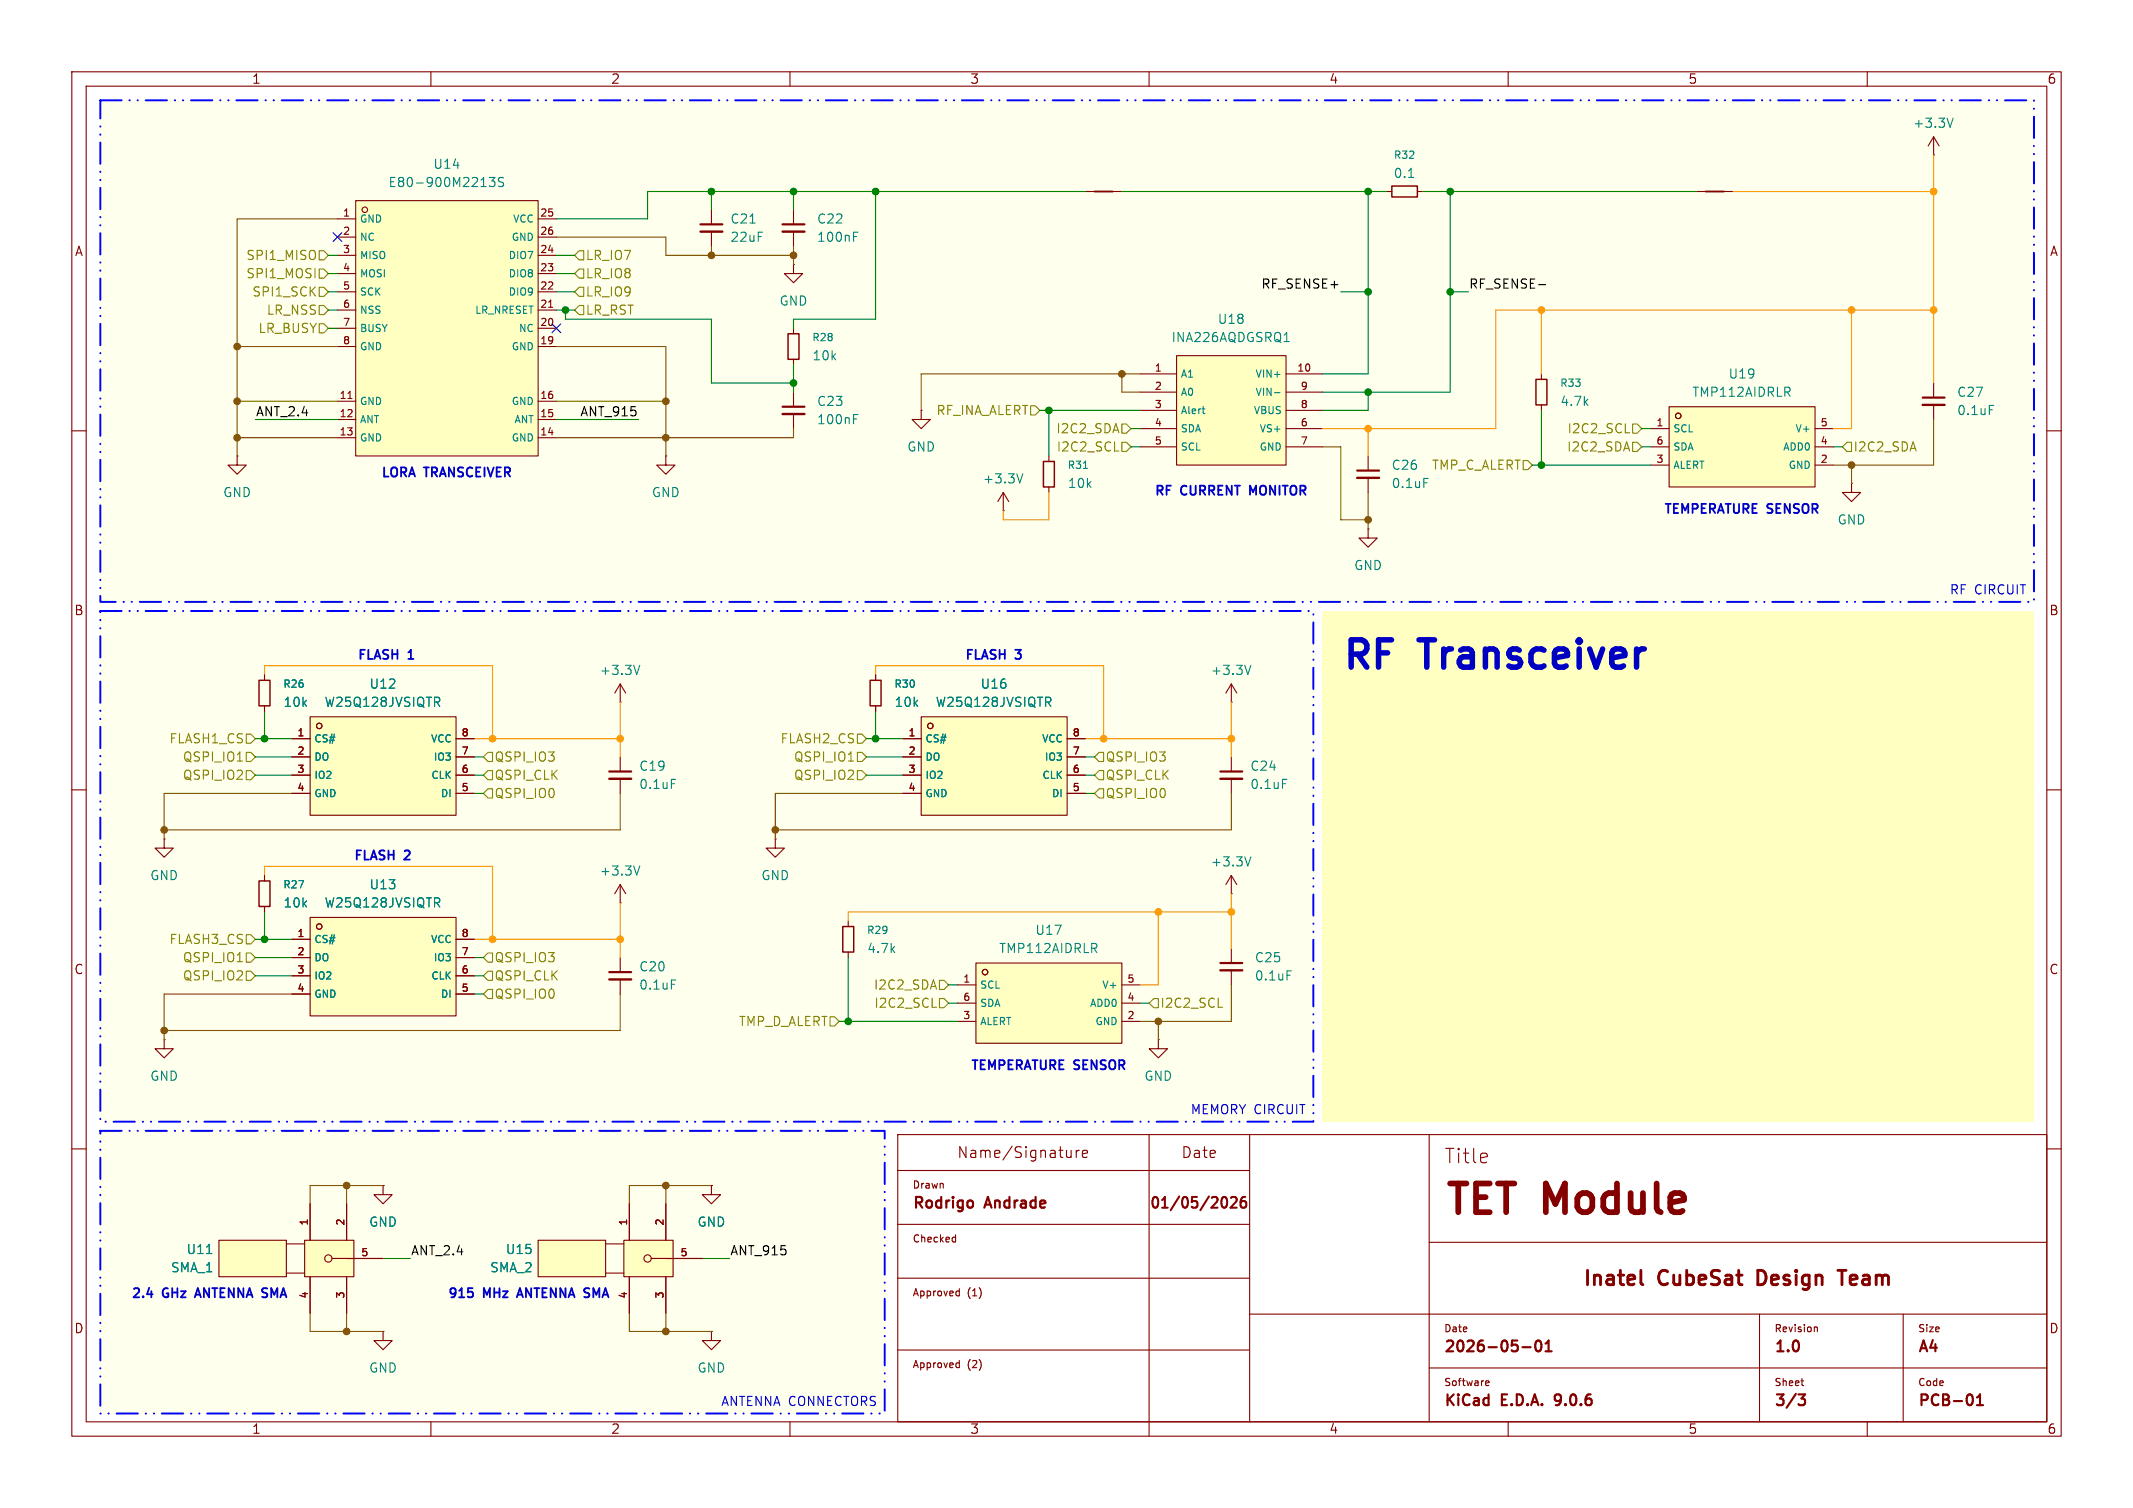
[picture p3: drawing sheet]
<svg xmlns="http://www.w3.org/2000/svg" width="297mm" height="210mm" viewBox="0 0 297 210" stroke-linecap="round" stroke-linejoin="round" font-family="sans-serif">
<g fill="none" stroke="#840000" stroke-width=".15">
<path d="M10 10h277v190h-277zM12 12h273v186h-273zM60 10v2M110 10v2M160 10v2M210 10v2M260 10v2M10 60h2M285 60h2M10 110h2M285 110h2M125 158h160v40h-160z"/>
<path d="M160 158v42M174 158v40M199 158v40M10 160h2M125 163h49M125 170.5h49M125 178h49M132.8 172.3h.3M133.1 172v1M133.1 172.9l-.3 .1M133.3 179.8h.3M133.6 179.5v1"/>
<path d="M149.1 160.2v1M149.1 161.1l-.2 .1M149.9 160.2v1M150.3 160.2l-.3 .1-.1 .2M150.7 160.7l.7-.1v-.3l-.5-.1-.2 .2 .1 .7 .1 .1 .5-.1M199 173h86M285 160h2M60 198v2M110 198v2M125 188h49M133.3 189.8h.3M133.6 189.5v1"/>
<path d="M133.6 180.4l-.3 .1M133.6 190.4l-.3 .1M174 183h111M199 190.5h86M206.9 192.3h.3l.1 .2-.4 .1M206.9 192.9h.4M210 198v2M245 183v15M250.8 192.3h.3M251.1 193h.1M252.7 184.8h.3l.1 .7M260 198v2"/>
<path d="M265 183v15"/>
</g>
<path d="M212 187.6h1.1M213.9 186.8a.36 .36 0 0 1 .4-.1 .36 .36 0 0 1 .3 .3 .77 .77 0 0 1-.5 1.2 .91 .91 0 0 1-.2-1.4zM215.2 188.2h.9M215.2 187.1l.4-.4v1.5M216.6 194.3l-.1 .2 .1 .5M250.4 194.2h.9l-.5 .6a.41 .41 0 0 1 .5 .2v.4l-.1 .2-.1 .1-.6-.1M275.3 195.7h.8M275.3 194.6l.4-.4v1.5" fill="none" stroke="#840000" stroke-width=".3"/>
<path d="M170.3 166.8a.33 .33 0 0 1 .5 .2 .79 .79 0 0 1-.4 1.2l-.1-.1M171.4 166.8l.2-.1 .5 .1a.43 .43 0 0 1 0 .5l-.8 .9h.9M173.4 166.7a.57 .57 0 0 0-.7 .6v.6l.2 .2 .4 .1 .2-.2v-.5l-.1-.2h-.4l-.3 .2" fill="none" stroke="#840000" stroke-width=".28"/>
<path d="M228.5 176.9v1.7l.3 .3M255.9 176.9h1.1M256.5 176.9v2" fill="none" stroke="#840000" stroke-width=".4"/>
<path d="M184.1 85.1h99.1v71.1h-99.1z" fill="#ffffc2"/>
<g fill="#ffffed">
<path d="M14 157.5h109.2v39.4h-109.2z"/>
<path d="M14 85.1h168.9v71.1h-168.9z"/>
<path d="M14 14h269.2v69.8h-269.2z"/>
</g>
<path d="M33 63.5v1.3h1.3l-1.3 1.2-1.3-1.2h1.3M33 63.5h.1" fill="none" stroke="#840000" stroke-width=".15"/>
<g fill="#ffffc2">
<path d="M30.5 172.7h9.4v5.1h-9.4z"/>
<path d="M42.4 172.7h6.9v5.1h-6.9z"/>
</g>
<circle cx="45.7" cy="175.3" r=".51" fill="#ffffc2" stroke="#ffffc2" stroke-width=".14"/>
<g fill="none" stroke="#840000" stroke-width=".15">
<path d="M128.3 57.2v1.2h1.2l-1.2 1.3-1.3-1.3h1.3M128.3 57.2h.1M92.7 63.5v1.3h1.3l-1.3 1.2-1.3-1.2h1.3M92.7 63.5h.1M171.4 97.8h.1M171.4 95.3l-.7 1.2M171.4 95.3l.8 1.2M171.4 95.3v2.5M86.4 105.4v2M86.4 108.5v2M30.5 172.7h9.4v5.1h-9.4zM39.9 173.2h2.5"/>
<path d="M39.9 177.3h2.5M42.4 172.7h6.9v5.1h-6.9zM43.2 167.6v5.1M43.2 177.8v5.1M46.2 175.3h7.1M48.3 167.6v5.1M48.3 177.8v5.1M99.1 185.4v1.3h1.2l-1.2 1.3-1.3-1.3h1.3M99.1 185.4h.1"/>
<circle cx="45.7" cy="175.3" r=".51"/>
</g>
<path d="M174.2 92.7l-.5 1.2M93.5 108.5h.6M28.8 174.6h.7" fill="none" stroke="#008484" stroke-width=".15"/>
<path d="M84.8 107.4h3.1" fill="none" stroke="#840000" stroke-width=".3"/>
<path d="M84.8 108.5h3.1" fill="none" stroke="#840000" stroke-width=".33"/>
<g fill="#ffffc2">
<path d="M74.9 172.7h9.4v5.1h-9.4z"/>
<path d="M86.9 172.7h6.8v5.1h-6.8z"/>
</g>
<circle cx="90.2" cy="175.3" r=".51" fill="#ffffc2" stroke="#ffffc2" stroke-width=".14"/>
<g fill="none" stroke="#840000" stroke-width=".15">
<path d="M139.7 71.1h.1M139.7 68.6l-.8 1.3M139.7 68.6l.8 1.3M139.7 68.6v2.5M146 63.5v.8M146 67.8v.8M74.9 172.7h9.4v5.1h-9.4zM84.3 173.2h2.6M84.3 177.3h2.6M86.9 172.7h6.8v5.1h-6.8zM87.6 167.6v5.1M87.6 177.8v5.1"/>
<path d="M90.7 175.3h7.1M92.7 167.6v5.1M92.7 177.8v5.1"/>
<circle cx="90.2" cy="175.3" r=".51"/>
</g>
<path d="M142.4 66l-.4 1.3M150.9 65.2h.5" fill="none" stroke="#008484" stroke-width=".15"/>
<path d="M145.3 64.3h1.5v3.5h-1.5z" fill="none" stroke="#840000" stroke-width=".2"/>
<path d="M128.3 99.8h20.3v13.7h-20.3z" fill="#ffffc2"/>
<circle cx="129.5" cy="101.1" r=".38" fill="#ffffc2" stroke="#ffffc2" stroke-width=".14"/>
<g fill="none" stroke="#840000" stroke-width=".15">
<path d="M99.1 29.2v2M99.1 32.3v2M36.8 94v.7M36.8 98.3v.8M128.3 99.8h20.3v13.7h-20.3zM125.7 102.9h2.6M125.7 105.4h2.6M125.7 108h2.6M125.7 110.5h2.6M148.6 102.9h2.5M148.6 105.4h2.5M148.6 108h2.5"/>
<path d="M148.6 110.5h2.5M53.3 165.1v1.3h1.3l-1.3 1.2-1.2-1.2h1.2M53.3 165.1h.1"/>
<circle cx="129.5" cy="101.1" r=".38"/>
</g>
<path d="M104.4 31.1h.8M145.9 97.8l.4 .6M146.1 97.1l.2 .2v.3l-.2 .2" fill="none" stroke="#008484" stroke-width=".15"/>
<path d="M97.5 31.2h3.1" fill="none" stroke="#840000" stroke-width=".3"/>
<path d="M97.5 32.3h3.1" fill="none" stroke="#840000" stroke-width=".33"/>
<path d="M36.1 94.7h1.5v3.6h-1.5z" fill="none" stroke="#840000" stroke-width=".2"/>
<path d="M43.2 99.8h20.3v13.7h-20.3z" fill="#ffffc2"/>
<circle cx="44.5" cy="101.1" r=".38" fill="#ffffc2" stroke="#ffffc2" stroke-width=".14"/>
<g fill="none" stroke="#840000" stroke-width=".15">
<path d="M110.5 36.8v1.3h1.3l-1.3 1.3-1.3-1.3h1.3M110.5 36.8h.1M110.5 45.7v.8M110.5 50v.8M110.5 54.6v2M110.5 57.7v2M43.2 99.8h20.3v13.7h-20.3zM121.9 94v.7M121.9 98.3v.8M40.6 102.9h2.6M40.6 105.4h2.6M40.6 108h2.6"/>
<path d="M40.6 110.5h2.6M63.5 102.9h2.5M63.5 105.4h2.5M63.5 108h2.5M63.5 110.5h2.5M107.9 116.8v1.3h1.3l-1.3 1.3-1.2-1.3h1.2M107.9 116.8h.1M36.8 121.9v.8M36.8 126.2v.8M86.4 133.4v2M86.4 136.4v2M171.4 124.5h.1"/>
<path d="M171.4 121.9l-.7 1.3M171.4 121.9l.8 1.3M171.4 121.9v2.6M22.9 144.8v1.3h1.2l-1.2 1.2-1.3-1.2h1.3M22.9 144.8h.1M99.1 165.1v1.3h1.2l-1.2 1.2-1.3-1.2h1.3M99.1 165.1h.1"/>
<circle cx="44.5" cy="101.1" r=".38"/>
</g>
<path d="M118.9 58.3h.4M118.9 57.7h.6M60.8 97.8l.4 .6M61 97.1l.2 .2v.3l-.2 .2M174.2 119.3l-.5 1.3M93.5 136.5h.6" fill="none" stroke="#008484" stroke-width=".15"/>
<path d="M109 56.6h3M84.8 135.4h3.1" fill="none" stroke="#840000" stroke-width=".3"/>
<path d="M109 57.7h3M84.8 136.4h3.1" fill="none" stroke="#840000" stroke-width=".33"/>
<path d="M109.7 46.5h1.6v3.5h-1.6zM121.2 94.7h1.5v3.6h-1.5zM36.1 122.7h1.5v3.5h-1.5z" fill="none" stroke="#840000" stroke-width=".2"/>
<path d="M43.2 127.8h20.3v13.7h-20.3z" fill="#ffffc2"/>
<circle cx="44.5" cy="129" r=".38" fill="#ffffc2" stroke="#ffffc2" stroke-width=".14"/>
<g fill="none" stroke="#840000" stroke-width=".15">
<path d="M86.4 97.8h.1M86.4 95.3v2.5M86.4 95.3l-.8 1.2M86.4 95.3l.7 1.2M22.9 116.8v1.3h1.2l-1.2 1.3-1.3-1.3h1.3M22.9 116.8h.1M171.4 105.4v2M171.4 108.5v2M40.6 130.8h2.6M40.6 133.4h2.6M40.6 135.9h2.6M40.6 138.4h2.6"/>
<path d="M43.2 127.8h20.3v13.7h-20.3zM63.5 130.8h2.5M63.5 133.4h2.5M63.5 135.9h2.5M63.5 138.4h2.5M86.4 125.7h.1M86.4 123.2l-.8 1.3M86.4 123.2l.7 1.3M86.4 123.2v2.5M118.1 128.3v.7M118.1 132.6v.8M171.4 132.1v2"/>
<path d="M171.4 135.1v2.1M161.3 144.8v1.3h1.3l-1.3 1.2-1.3-1.2h1.3M161.3 144.8h.1M53.3 185.4v1.3h1.3l-1.3 1.3-1.2-1.3h1.2M53.3 185.4h.1"/>
<circle cx="44.5" cy="129" r=".38"/>
</g>
<path d="M89.1 92.7l-.4 1.2M178.6 108.5h.6M60.8 125.7l.4 .6M61 125l.2 .3v.3l-.2 .1M89.1 120.6l-.4 1.3M179.2 135.2h.6" fill="none" stroke="#008484" stroke-width=".15"/>
<path d="M117.3 129h1.6v3.6h-1.6z" fill="none" stroke="#840000" stroke-width=".2"/>
<path d="M169.9 107.4h3.1M169.9 134.1h3.1" fill="none" stroke="#840000" stroke-width=".3"/>
<path d="M169.9 108.5h3.1M169.9 135.1h3.1" fill="none" stroke="#840000" stroke-width=".33"/>
<path d="M135.9 134.1h20.3v11.2h-20.3z" fill="#ffffc2"/>
<circle cx="137.2" cy="135.4" r=".38" fill="#ffffc2" stroke="#ffffc2" stroke-width=".14"/>
<g fill="none" stroke="#840000" stroke-width=".15">
<path d="M151.1 26.7h5.1M133.3 137.2h2.6M133.3 139.7h2.6M135.9 134.1h20.3v11.2h-20.3zM156.2 137.2h2.5M156.2 139.7h2.5M133.3 142.2h2.6M156.2 142.2h2.5"/>
<circle cx="137.2" cy="135.4" r=".38"/>
</g>
<path d="M152.4 26.7h2.5" fill="none" stroke="#840000" stroke-width=".25"/>
<path d="M232.4 56.6h20.3v11.2h-20.3z" fill="#ffffc2"/>
<circle cx="233.7" cy="57.9" r=".38" fill="#ffffc2" stroke="#ffffc2" stroke-width=".14"/>
<g fill="none" stroke="#840000" stroke-width=".15">
<path d="M269.2 19.1l-.7 1.2M269.2 19.1l.8 1.2M269.2 19.1v2.5M110.5 29.2v2M110.5 32.3v2M193 26.7h.8M197.4 26.7h.7M236.2 26.7h5.1M269.2 21.6h.1M214.6 52.1v.7M214.6 56.4v.8M229.9 59.7h2.5"/>
<path d="M232.4 56.6h20.3v11.2h-20.3zM252.7 59.7h2.6M269.2 53.3v2.1M269.2 56.4v2M190.5 73.7v1.2h1.3l-1.3 1.3-1.3-1.3h1.3M190.5 73.7h.1M190.5 63.5v2M190.5 66.5v2.1M229.9 62.2h2.5M229.9 64.8h2.5M252.7 62.2h2.6M252.7 64.8h2.6"/>
<path d="M257.8 67.3v1.3h1.3l-1.3 1.3-1.3-1.3h1.3M257.8 67.3h.1"/>
<circle cx="233.7" cy="57.9" r=".38"/>
</g>
<path d="M237.5 26.7h2.5" fill="none" stroke="#840000" stroke-width=".25"/>
<path d="M109 31.2h3M267.7 55.4h3.1M189 65.5h3" fill="none" stroke="#840000" stroke-width=".3"/>
<path d="M109 32.3h3M267.7 56.4h3.1M189 66.5h3" fill="none" stroke="#840000" stroke-width=".33"/>
<path d="M272 16.5l-.5 1.2M118.9 32.9h.4M118.9 32.3h.6M196.1 24.7h.7M277 56.5h.6M198.3 66.6h.6" fill="none" stroke="#008484" stroke-width=".15"/>
<path d="M193.8 25.9h3.6v1.5h-3.6zM213.9 52.8h1.5v3.6h-1.5z" fill="none" stroke="#840000" stroke-width=".2"/>
<path d="M163.8 49.5h15.3v15.3h-15.3z" fill="#ffffc2"/>
<path d="M158.7 52.1h5.1M158.7 54.6h5.1M158.7 57.2h5.1M158.7 59.7h5.1M163.8 49.5h15.3v15.3h-15.3zM179.1 52.1h5M179.1 54.6h5M179.1 57.2h5M179.1 59.7h5M158.7 62.2h5.1M179.1 62.2h5" fill="none" stroke="#840000" stroke-width=".15"/>
<path d="M167.4 56.9h.4M167.6 57.6h.2M177.5 54.7h.7M178.8 47.6h.7" fill="none" stroke="#008484" stroke-width=".15"/>
<path d="M49.5 27.9h25.4v35.6h-25.4z" fill="#ffffc2"/>
<circle cx="50.8" cy="29.2" r=".38" fill="#ffffc2" stroke="#ffffc2" stroke-width=".14"/>
<g fill="none" stroke="#840000" stroke-width=".15">
<path d="M47 30.5h2.5M47 33h2.5M47 35.6h2.5M47 38.1h2.5M49.5 27.9h25.4v35.6h-25.4zM74.9 30.5h2.6M74.9 33h2.6M74.9 35.6h2.6M74.9 38.1h2.6M47 40.6h2.5M47 43.2h2.5M47 45.7h2.5"/>
<path d="M47 48.3h2.5M47 55.9h2.5M47 58.4h2.5M48.5 55.5h.5M74.9 40.6h2.6M74.9 43.2h2.6M74.9 45.7h2.6M74.9 48.3h2.6M74.9 55.9h2.6M74.9 58.4h2.6M76.4 42.8h.6M47 61h2.5"/>
<path d="M74.9 61h2.6M36.8 94v.7M36.8 98.3v.8M121.9 94v.7M121.9 98.3v.8M40.6 102.9h2.6M40.6 105.4h2.6M40.6 108h2.6M40.6 110.5h2.6M63.5 102.9h2.5M63.5 105.4h2.5M63.5 108h2.5"/>
<path d="M63.5 110.5h2.5M125.7 102.9h2.6M125.7 105.4h2.6M125.7 108h2.6M125.7 110.5h2.6M148.6 102.9h2.5M148.6 105.4h2.5M148.6 108h2.5M148.6 110.5h2.5M36.8 121.9v.8M36.8 126.2v.8M40.6 130.8h2.6"/>
<path d="M40.6 133.4h2.6M40.6 135.9h2.6M40.6 138.4h2.6M63.5 130.8h2.5M63.5 133.4h2.5M63.5 135.9h2.5M63.5 138.4h2.5M43.2 167.6v5.1M43.2 177.8v5.1M48.3 175.3h5M48.3 167.6v5.1M48.3 177.8v5.1"/>
<path d="M53.3 165.1h.1M87.6 167.6v5.1M87.6 177.8v5.1M92.7 167.6v5.1M92.7 177.8v5.1M92.7 175.3h5.1M99.1 165.1h.1"/>
<circle cx="50.8" cy="29.2" r=".38"/>
</g>
<path d="M68.1 24.7h.8l-.4 .5 .4 .1v.6l-.2 .1h-.4l-.2-.1M70.1 24.8l-.5-.1-.1 .1v.4l.5 .2 .1 .3-.2 .3-.5-.1M60.8 97.8l.4 .6M61 97.1l.2 .2v.3l-.2 .2M145.9 97.8l.4 .6M146.1 97.1l.2 .2v.3l-.2 .2M60.8 125.7l.4 .6M61 125l.2 .3v.3l-.2 .1M28.8 174.6h.7" fill="none" stroke="#008484" stroke-width=".15"/>
<g fill="none" stroke="#848400" stroke-width=".15">
<path d="M44.4 37.5h.7l.6 .6-.6 .6h-.7zM44.4 34.9h.7l.6 .7-.6 .6h-.7zM80 38.1l.6-.6h.7v1.2h-.7zM80 35.6l.6-.7h.7v1.3h-.7zM44.4 40h.7l.6 .6-.6 .7h-.7zM44.4 45.1h.7l.6 .6-.6 .7h-.7zM44.4 42.5h.7l.6 .7-.6 .6h-.7zM80 40.6l.6-.6h.7v1.3h-.7zM80.6 42.5h.7v1.3h-.7l-.6-.6zM143.5 56.5h.6l.7 .7-.7 .6h-.6zM156.2 59.1h.6l.7 .6-.7 .6h-.6zM227.3 59.1h.7l.6 .6-.6 .6h-.7z"/>
<path d="M155.2 62.8h.6M156.2 61.6h.6l.7 .6-.7 .7h-.6zM212.1 64.1h.6l.7 .7-.7 .6h-.6zM226.3 60.3h.6M227.3 61.6h.7l.6 .6-.6 .7h-.7zM257.2 61.6h.6v1.3h-.6l-.7-.7zM33 106h.8M34.3 107.3h.6l.7 .7-.7 .6h-.6zM34.3 104.8h.6l.7 .6-.7 .6h-.6zM34.3 102.2h.6l.7 .7-.7 .6h-.6zM67.3 105.4l.6-.6h.7v1.2h-.7zM67.9 107.3h.7v1.3h-.7l-.6-.6z"/>
<path d="M67.9 109.9h.7v1.2h-.7l-.6-.6zM118.1 106h.7M119.4 102.2h.6l.6 .7-.6 .6h-.6zM119.4 107.3h.6l.6 .7-.6 .6h-.6zM119.4 104.8h.6l.6 .6-.6 .6h-.6zM153 107.3h.7v1.3h-.7l-.6-.6zM153 104.8h.7v1.2h-.7l-.6-.6zM153 109.9h.7v1.2h-.7l-.6-.6zM33 133.9h.8M34.3 132.7h.6l.7 .7-.7 .6h-.6zM34.3 130.2h.6l.7 .6-.7 .6h-.6zM34.3 135.3h.6l.7 .6-.7 .6h-.6z"/>
<path d="M67.3 135.9l.6-.6h.7v1.2h-.7zM67.3 133.4l.6-.7h.7v1.3h-.7zM67.9 137.8h.7v1.3h-.7l-.6-.7zM130.8 136.5h.6l.7 .7-.7 .6h-.6zM130.8 139.1h.6l.7 .6-.7 .6h-.6zM160.7 139.1h.6v1.2h-.6l-.7-.6zM115.6 141.6h.6l.6 .6-.6 .7h-.6zM129.8 140.3h.6M169.6 140.3h.6"/>
</g>
<path d="M214.2 39.6h1" fill="none" stroke="#000" stroke-width=".15"/>
<g fill="none" stroke="#008400" stroke-width=".15">
<path d="M45.7 35.6h1.3M45.7 38.1h1.3M77.5 35.6h2.5M77.5 38.1h2.5M99.1 26.7v2.5M110.5 26.7v2.5M121.9 26.7v17.8h-11.4v1.2M151.1 26.7h-60.9v3.8h-12.7M156.2 26.7h36.8M190.5 26.7v25.4h-6.4M198.1 26.7h38.1M201.9 26.7v27.9h-17.8"/>
<path d="M35.6 58.4h11.4M45.7 40.6h1.3M45.7 43.2h1.3M45.7 45.7h1.3M77.5 40.6h2.5M77.5 43.2h2.5M77.5 58.4h11.4M78.7 43.2v1.3h20.4v8.8h11.4M110.5 50.8v3.8M144.8 57.2h13.9M146 57.2v6.3M157.5 59.7h1.2"/>
<path d="M186.7 40.6h3.8M190.5 54.6v2.6h-6.4M201.9 40.6h2.6M214.6 57.2v7.6M228.6 59.7h1.3M157.5 62.2h1.2M213.4 64.8h16.5M228.6 62.2h1.3M255.3 62.2h1.2M36.8 99.1v3.8M121.9 99.1v3.8M35.6 108h5"/>
<path d="M35.6 105.4h5M35.6 102.9h5M66 110.5h1.3M66 108h1.3M66 105.4h1.3M120.6 108h5.1M120.6 105.4h5.1M120.6 102.9h5.1M151.1 110.5h1.3M151.1 108h1.3M151.1 105.4h1.3M35.6 135.9h5"/>
<path d="M35.6 133.4h5M35.6 130.8h5M36.8 127v3.8M66 135.9h1.3M66 133.4h1.3M66 138.4h1.3M118.1 133.4v8.8M132.1 139.7h1.2M132.1 137.2h1.2M158.7 139.7h1.3M116.8 142.2h16.5M53.3 175.3h3.8"/>
<path d="M97.8 175.3h3.8"/>
</g>
<g fill="none" stroke="#f90" stroke-width=".15">
<path d="M241.3 26.7h27.9M269.2 21.6v31.7M190.5 59.7v3.8M214.6 43.2v8.9M257.8 43.2v16.5h-2.5M269.2 43.2h-60.9v16.5h-24.2M146 68.6v3.8h-6.3v-1.3M36.8 94v-1.3h31.8v10.2M86.4 97.8v7.6M121.9 94v-1.3h31.8v10.2M171.4 97.8v7.6M66 102.9h20.4"/>
<path d="M151.1 102.9h20.3M36.8 121.9v-1.2h31.8v10.1M66 130.8h20.4M86.4 125.7v7.7M161.3 127v10.2h-2.6M171.4 124.5v7.6M171.4 127h-53.3v1.3"/>
</g>
<g fill="none" stroke="#804d00" stroke-width=".15">
<path d="M47 30.5h-14v33M77.5 33h15.2v2.6h17.8M99.1 34.3v1.3M110.5 34.3v2.5M33 55.9h14M33 48.3h14M77.5 55.9h15.2M77.5 48.3h15.2v15.2M110.5 59.7v1.3h-33M156.2 52.1v2.5h2.5M158.7 52.1h-30.4v5.1M269.2 58.4v6.4h-13.9"/>
<path d="M33 61h14M184.1 62.2h2.6v10.2h3.8M190.5 68.6v5.1M257.8 64.8v2.5M40.6 110.5h-17.7v6.3M86.4 110.5v5.1h-63.5M125.7 110.5h-17.8v6.3M171.4 110.5v5.1h-63.5M40.6 138.4h-17.7v6.4M86.4 138.4v5.1h-63.5M171.4 137.2v5h-12.7M161.3 142.2v2.6"/>
<path d="M48.3 165.1v2.5M53.3 165.1h-10.1v2.5M92.7 165.1v2.5M99.1 165.1h-11.5v2.5M43.2 182.9v2.5h10.1M48.3 182.9v2.5M87.6 182.9v2.5h11.5M92.7 182.9v2.5"/>
</g>
<path d="M46.4 32.4l1.2 1.2M47.6 32.4l-1.2 1.2M76.9 45.1l1.2 1.2M78.1 45.1l-1.2 1.2" fill="none" stroke="#000084" stroke-width=".15"/>
<path d="M14 14h269.2v69.8h-269.2zM14 85.1h168.9v71.1h-168.9zM14 157.5h109.2v39.4h-109.2z" fill="none" stroke="#00f" stroke-width=".27" stroke-dasharray="3 1.1 .1 1.1 .1 1.1"/>
<path d="M27.5 179.4l-.4 1.3M65.2 179.4h.6M65.6 179.9l.3 .2v.3l-.3 .3M72.4 179.4l-.4 1.3M20.5 180.2h.8" fill="none" stroke="#0000c2" stroke-width=".25"/>
<g fill="#804d00" stroke="#804d00" stroke-width=".15">
<circle cx="48.3" cy="165.1" r=".46"/>
<circle cx="92.7" cy="185.4" r=".46"/>
<circle cx="22.9" cy="143.5" r=".46"/>
<circle cx="48.3" cy="185.4" r=".46"/>
<circle cx="161.3" cy="142.2" r=".46"/>
<circle cx="92.7" cy="165.1" r=".46"/>
<circle cx="22.9" cy="115.6" r=".46"/>
<circle cx="33" cy="48.3" r=".46"/>
<circle cx="33" cy="61" r=".46"/>
<circle cx="33" cy="55.9" r=".46"/>
<circle cx="107.9" cy="115.6" r=".46"/>
<circle cx="190.5" cy="72.4" r=".46"/>
<circle cx="92.7" cy="55.9" r=".46"/>
<circle cx="92.7" cy="61" r=".46"/>
<circle cx="99.1" cy="35.6" r=".46"/>
<circle cx="257.8" cy="64.8" r=".46"/>
<circle cx="156.2" cy="52.1" r=".46"/>
<circle cx="110.5" cy="35.6" r=".46"/>
</g>
<g fill="#008400" stroke="#008400" stroke-width=".15">
<circle cx="36.8" cy="130.8" r=".46"/>
<circle cx="36.8" cy="102.9" r=".46"/>
<circle cx="118.1" cy="142.2" r=".46"/>
<circle cx="78.7" cy="43.2" r=".46"/>
<circle cx="121.9" cy="102.9" r=".46"/>
<circle cx="214.6" cy="64.8" r=".46"/>
<circle cx="146" cy="57.2" r=".46"/>
<circle cx="99.1" cy="26.7" r=".46"/>
<circle cx="110.5" cy="26.7" r=".46"/>
<circle cx="121.9" cy="26.7" r=".46"/>
<circle cx="190.5" cy="40.6" r=".46"/>
<circle cx="201.9" cy="26.7" r=".46"/>
<circle cx="190.5" cy="54.6" r=".46"/>
<circle cx="190.5" cy="26.7" r=".46"/>
<circle cx="201.9" cy="40.6" r=".46"/>
<circle cx="110.5" cy="53.3" r=".46"/>
</g>
<g fill="#f90" stroke="#f90" stroke-width=".15">
<circle cx="68.6" cy="102.9" r=".46"/>
<circle cx="153.7" cy="102.9" r=".46"/>
<circle cx="171.4" cy="127" r=".46"/>
<circle cx="161.3" cy="127" r=".46"/>
<circle cx="171.4" cy="102.9" r=".46"/>
<circle cx="86.4" cy="130.8" r=".46"/>
<circle cx="68.6" cy="130.8" r=".46"/>
<circle cx="86.4" cy="102.9" r=".46"/>
<circle cx="214.6" cy="43.2" r=".46"/>
<circle cx="190.5" cy="59.7" r=".46"/>
<circle cx="269.2" cy="26.7" r=".46"/>
<circle cx="257.8" cy="43.2" r=".46"/>
<circle cx="269.2" cy="43.2" r=".46"/>
</g>
<text font-size="5.6" fill="#840000" x="201" y="170.2">TET Module</text>
<g font-size="5.3" fill="#0000c2">
<text x="186.5" y="94.2">RF</text>
<text x="198" y="94.2">Transceiver</text>
</g>
<g font-size="2.8" fill="#840000">
<text x="201" y="162.2">Title</text>
<text x="220.2" y="179.6">Inatel</text>
<text x="231" y="179.6">CubeSat</text>
<text x="245.5" y="179.6">Design</text>
<text x="257.7" y="179.6">Team</text>
</g>
<g font-size="2.1" fill="#840000">
<text x="133.2" y="161.5">Name/Signature</text>
<text x="164.4" y="161.5">Date</text>
<text x="127" y="168.7">Rodrigo</text>
<text x="137.3" y="168.7">Andrade</text>
<text x="159.9" y="168.7">01/05/2026</text>
<text x="201" y="188.7">2026-05-01</text>
<text x="247" y="188.7">1.0</text>
<text x="267" y="188.7">A4</text>
<text x="201" y="196.2">KiCad</text>
<text x="209.2" y="196.2">E.D.A.</text>
<text x="217.2" y="196.2">9.0.6</text>
<text x="247" y="196.2">3/3</text>
<text x="267" y="196.2">PCB-01</text>
</g>
<g font-size="1.8" fill="#840000">
<text x="35" y="11.9">1</text>
<text x="85" y="11.9">2</text>
<text x="135" y="11.9">3</text>
<text x="185" y="11.9">4</text>
<text x="235" y="11.9">5</text>
<text x="285" y="11.9">6</text>
<text x="10.3" y="35.9">A</text>
<text x="285.3" y="35.9">A</text>
<text x="10.3" y="85.9">B</text>
<text x="285.3" y="85.9">B</text>
<text x="10.3" y="135.9">C</text>
<text x="285.3" y="135.9">C</text>
<text x="10.3" y="185.9">D</text>
<text x="285.3" y="185.9">D</text>
<text x="35" y="199.9">1</text>
<text x="85" y="199.9">2</text>
<text x="135" y="199.9">3</text>
<text x="185" y="199.9">4</text>
<text x="235" y="199.9">5</text>
<text x="285" y="199.9">6</text>
</g>
<g font-size="1.8" fill="#008484">
<text x="60.3" y="23.7">U14</text>
<text x="266.3" y="18">+3.3V</text>
<text x="54" y="26.3">E80-900M2213S</text>
<text x="194" y="25">0.1</text>
<text x="101.6" y="31.3">C21</text>
<text x="101.6" y="33.9">22uF</text>
<text x="113.7" y="33.9">100nF</text>
<text x="113.7" y="31.3">C22</text>
<text x="108.5" y="42.8">GND</text>
<text x="163" y="47.9">INA226AQDGSRQ1</text>
<text x="169.5" y="45.3">U18</text>
<text x="113" y="50.4">10k</text>
<text x="240.6" y="52.9">U19</text>
<text x="113.7" y="59.3">100nF</text>
<text x="113.7" y="56.7">C23</text>
<text x="217.2" y="56.7">4.7k</text>
<text x="235.5" y="55.5">TMP112AIDRLR</text>
<text x="272.4" y="55.5">C27</text>
<text x="272.4" y="58">0.1uF</text>
<text x="126.2" y="63.1">GND</text>
<text x="193.7" y="65.6">C26</text>
<text x="31" y="69.4">GND</text>
<text x="90.7" y="69.4">GND</text>
<text x="136.8" y="67.5">+3.3V</text>
<text x="148.6" y="68.2">10k</text>
<text x="193.7" y="68.2">0.1uF</text>
<text x="255.8" y="73.3">GND</text>
<text x="188.5" y="79.6">GND</text>
<text x="83.4" y="94.2">+3.3V</text>
<text x="168.5" y="94.2">+3.3V</text>
<text x="39.4" y="98.7">10k</text>
<text x="45.1" y="98.7">W25Q128JVSIQTR</text>
<text x="51.4" y="96.1">U12</text>
<text x="124.5" y="98.7">10k</text>
<text x="130.2" y="98.7">W25Q128JVSIQTR</text>
<text x="136.5" y="96.1">U16</text>
<text x="88.9" y="107.5">C19</text>
<text x="174" y="107.5">C24</text>
<text x="88.9" y="110.1">0.1uF</text>
<text x="174" y="110.1">0.1uF</text>
<text x="20.8" y="122.8">GND</text>
<text x="51.4" y="124.1">U13</text>
<text x="83.4" y="122.1">+3.3V</text>
<text x="105.9" y="122.8">GND</text>
<text x="168.5" y="120.9">+3.3V</text>
<text x="39.4" y="126.6">10k</text>
<text x="45.1" y="126.6">W25Q128JVSIQTR</text>
<text x="144.1" y="130.4">U17</text>
<text x="88.9" y="135.5">C20</text>
<text x="120.7" y="132.9">4.7k</text>
<text x="139" y="132.9">TMP112AIDRLR</text>
<text x="174.6" y="134.2">C25</text>
<text x="174.6" y="136.8">0.1uF</text>
<text x="88.9" y="138">0.1uF</text>
<text x="20.8" y="150.7">GND</text>
<text x="159.3" y="150.7">GND</text>
<text x="51.3" y="171">GND</text>
<text x="97" y="171">GND</text>
<text x="23.7" y="177.4">SMA_1</text>
<text x="25.9" y="174.9">U11</text>
<text x="68.2" y="177.4">SMA_2</text>
<text x="70.3" y="174.9">U15</text>
<text x="51.3" y="191.4">GND</text>
<text x="97" y="191.4">GND</text>
</g>
<g font-size="1.8" fill="#848400">
<text x="34.2" y="39">SPI1_MOSI</text>
<text x="34.2" y="36.4">SPI1_MISO</text>
<text x="35" y="41.5">SPI1_SCK</text>
<text x="81.5" y="39">LR_IO8</text>
<text x="81.5" y="36.4">LR_IO7</text>
<text x="81.5" y="41.5">LR_IO9</text>
<text x="35.9" y="46.6">LR_BUSY</text>
<text x="37" y="44">LR_NSS</text>
<text x="81.5" y="44">LR_RST</text>
<text x="130.3" y="58">RF_INA_ALERT</text>
<text x="147" y="60.6">I2C2_SDA</text>
<text x="147" y="63.1">I2C2_SCL</text>
<text x="199.3" y="65.6">TMP_C_ALERT</text>
<text x="218.1" y="63.1">I2C2_SDA</text>
<text x="218.2" y="60.6">I2C2_SCL</text>
<text x="258" y="63.1">I2C2_SDA</text>
<text x="23.5" y="103.7">FLASH1_CS</text>
<text x="25.4" y="106.3">QSPI_IO1</text>
<text x="68.8" y="106.3">QSPI_IO3</text>
<text x="108.6" y="103.7">FLASH2_CS</text>
<text x="110.5" y="106.3">QSPI_IO1</text>
<text x="153.9" y="106.3">QSPI_IO3</text>
<text x="25.4" y="108.8">QSPI_IO2</text>
<text x="68.8" y="108.8">QSPI_CLK</text>
<text x="68.8" y="111.4">QSPI_IO0</text>
<text x="110.5" y="108.8">QSPI_IO2</text>
<text x="153.9" y="108.8">QSPI_CLK</text>
<text x="153.9" y="111.4">QSPI_IO0</text>
<text x="23.5" y="131.7">FLASH3_CS</text>
<text x="25.4" y="134.2">QSPI_IO1</text>
<text x="25.4" y="136.8">QSPI_IO2</text>
<text x="68.8" y="136.8">QSPI_CLK</text>
<text x="68.8" y="134.2">QSPI_IO3</text>
<text x="68.8" y="139.3">QSPI_IO0</text>
<text x="102.8" y="143.1">TMP_D_ALERT</text>
<text x="121.6" y="138">I2C2_SDA</text>
<text x="121.6" y="140.6">I2C2_SCL</text>
<text x="161.5" y="140.6">I2C2_SCL</text>
</g>
<g font-size="1.8">
<text x="175.5" y="40.3">RF_SENSE+</text>
<text x="204.5" y="40.3">RF_SENSE-</text>
<text x="35.6" y="58.1">ANT_2.4</text>
<text x="80.7" y="58.1">ANT_915</text>
<text x="57.1" y="174.9">ANT_2.4</text>
<text x="101.6" y="174.9">ANT_915</text>
</g>
<g font-size="1.8" fill="#0000c2">
<text x="52.9" y="66.8">LORA TRANSCEIVER</text>
<text x="160.6" y="69.3">RF</text>
<text x="164.4" y="69.3">CURRENT</text>
<text x="174.5" y="69.3">MONITOR</text>
<text x="231.6" y="71.9">TEMPERATURE SENSOR</text>
<text x="271.4" y="82.9">RF CIRCUIT</text>
<text x="49.6" y="92.2">FLASH</text>
<text x="56.9" y="92.2">1</text>
<text x="134.2" y="92.2">FLASH</text>
<text x="141.4" y="92.2">3</text>
<text x="49.1" y="120.1">FLASH</text>
<text x="56.3" y="120.1">2</text>
<text x="135" y="149.4">TEMPERATURE SENSOR</text>
<text x="165.7" y="155.3">MEMORY CIRCUIT</text>
<text x="18.2" y="181.1">2.4</text>
<text x="22.7" y="181.1">GHz</text>
<text x="27.8" y="181.1">ANTENNA SMA</text>
<text x="62.2" y="181.1">915</text>
<text x="67.3" y="181.1">MHz</text>
<text x="72.6" y="181.1">ANTENNA SMA</text>
<text x="100.3" y="195.9">ANTENNA CONNECTORS</text>
</g>
<g font-size="1.4" fill="#008484">
<text x="194" y="22.3">R32</text>
<text x="50" y="31.2">GND</text>
<text x="50" y="33.7">NC</text>
<text x="71.1" y="33.7">GND</text>
<text x="71.3" y="31.2">VCC</text>
<text x="50" y="36.3">MISO</text>
<text x="50" y="38.8">MOSI</text>
<text x="50" y="41.4">SCK</text>
<text x="70.7" y="36.3">DIO7</text>
<text x="70.7" y="38.8">DIO8</text>
<text x="70.7" y="41.4">DIO9</text>
<text x="50" y="43.9">NSS</text>
<text x="50" y="46.4">BUSY</text>
<text x="66" y="43.9">LR_NRESET</text>
<text x="72.1" y="46.4">NC</text>
<text x="113" y="47.7">R28</text>
<text x="50" y="49">GND</text>
<text x="71.1" y="49">GND</text>
<text x="164.3" y="52.8">A1</text>
<text x="174.7" y="52.8">VIN+</text>
<text x="50" y="56.6">GND</text>
<text x="50" y="59.1">ANT</text>
<text x="71.1" y="56.6">GND</text>
<text x="71.5" y="59.1">ANT</text>
<text x="164.3" y="55.3">A0</text>
<text x="164.3" y="57.9">Alert</text>
<text x="174.4" y="57.9">VBUS</text>
<text x="174.7" y="55.3">VIN-</text>
<text x="217.1" y="54.1">R33</text>
<text x="50" y="61.7">GND</text>
<text x="71.1" y="61.7">GND</text>
<text x="148.6" y="65.5">R31</text>
<text x="164.3" y="60.4">SDA</text>
<text x="164.3" y="63">SCL</text>
<text x="175.3" y="60.4">VS+</text>
<text x="175.3" y="63">GND</text>
<text x="232.9" y="60.4">SCL</text>
<text x="232.9" y="63">SDA</text>
<text x="232.9" y="65.5">ALERT</text>
<text x="248.2" y="63">ADD0</text>
<text x="248.9" y="65.5">GND</text>
<text x="249.9" y="60.4">V+</text>
<text x="39.3" y="96">R26</text>
<text x="124.4" y="96">R30</text>
<text x="43.7" y="103.6">CS#</text>
<text x="43.7" y="106.1">DO</text>
<text x="59.9" y="103.6">VCC</text>
<text x="60.3" y="106.1">IO3</text>
<text x="128.8" y="103.6">CS#</text>
<text x="128.8" y="106.1">DO</text>
<text x="145" y="103.6">VCC</text>
<text x="145.3" y="106.1">IO3</text>
<text x="43.7" y="108.7">IO2</text>
<text x="43.7" y="111.2">GND</text>
<text x="59.9" y="108.7">CLK</text>
<text x="61.3" y="111.2">DI</text>
<text x="128.8" y="108.7">IO2</text>
<text x="128.8" y="111.2">GND</text>
<text x="145" y="108.7">CLK</text>
<text x="146.3" y="111.2">DI</text>
<text x="39.3" y="123.9">R27</text>
<text x="43.7" y="131.5">CS#</text>
<text x="59.9" y="131.5">VCC</text>
<text x="120.6" y="130.3">R29</text>
<text x="43.7" y="134.1">DO</text>
<text x="43.7" y="136.6">IO2</text>
<text x="59.9" y="136.6">CLK</text>
<text x="60.3" y="134.1">IO3</text>
<text x="136.4" y="137.9">SCL</text>
<text x="153.3" y="137.9">V+</text>
<text x="43.7" y="139.2">GND</text>
<text x="61.3" y="139.2">DI</text>
<text x="136.4" y="140.4">SDA</text>
<text x="136.4" y="143">ALERT</text>
<text x="151.6" y="140.4">ADD0</text>
<text x="152.4" y="143">GND</text>
</g>
<g font-size="1.4" fill="#840000">
<text x="47.7" y="30.2">1</text>
<text x="47.7" y="32.8">2</text>
<text x="47.7" y="35.3">3</text>
<text x="75.1" y="30.2">25</text>
<text x="75.1" y="32.8">26</text>
<text x="75.1" y="35.3">24</text>
<text x="47.7" y="37.8">4</text>
<text x="47.7" y="40.4">5</text>
<text x="75.1" y="37.8">23</text>
<text x="75.1" y="40.4">22</text>
<text x="47.7" y="42.9">6</text>
<text x="47.7" y="45.5">7</text>
<text x="75.1" y="42.9">21</text>
<text x="75.1" y="45.5">20</text>
<text x="47.7" y="48">8</text>
<text x="75.1" y="48">19</text>
<text x="160.7" y="51.8">1</text>
<text x="180.5" y="51.8">10</text>
<text x="47.2" y="55.6">11</text>
<text x="47.2" y="58.2">12</text>
<text x="75.1" y="55.6">16</text>
<text x="75.1" y="58.2">15</text>
<text x="160.7" y="54.4">2</text>
<text x="160.7" y="56.9">3</text>
<text x="160.7" y="59.4">4</text>
<text x="181" y="54.4">9</text>
<text x="181" y="56.9">8</text>
<text x="181" y="59.4">6</text>
<text x="230.5" y="59.4">1</text>
<text x="253.4" y="59.4">5</text>
<text x="47.2" y="60.7">13</text>
<text x="75.1" y="60.7">14</text>
<text x="160.7" y="62">5</text>
<text x="181" y="62">7</text>
<text x="230.5" y="62">6</text>
<text x="230.5" y="64.5">3</text>
<text x="253.4" y="62">4</text>
<text x="253.4" y="64.5">2</text>
<text x="41.3" y="102.6">1</text>
<text x="41.3" y="105.2">2</text>
<text x="41.3" y="107.7">3</text>
<text x="64.2" y="102.6">8</text>
<text x="64.2" y="105.2">7</text>
<text x="64.2" y="107.7">6</text>
<text x="126.4" y="102.6">1</text>
<text x="126.4" y="105.2">2</text>
<text x="126.4" y="107.7">3</text>
<text x="149.3" y="102.6">8</text>
<text x="149.3" y="105.2">7</text>
<text x="149.3" y="107.7">6</text>
<text x="41.3" y="110.2">4</text>
<text x="64.2" y="110.2">5</text>
<text x="126.4" y="110.2">4</text>
<text x="149.3" y="110.2">5</text>
<text x="41.3" y="130.6">1</text>
<text x="64.2" y="130.6">8</text>
<text x="41.3" y="133.1">2</text>
<text x="41.3" y="135.6">3</text>
<text x="64.2" y="133.1">7</text>
<text x="64.2" y="135.6">6</text>
<text x="134" y="136.9">1</text>
<text x="156.9" y="136.9">5</text>
<text x="41.3" y="138.2">4</text>
<text x="64.2" y="138.2">5</text>
<text x="134" y="139.4">6</text>
<text x="134" y="142">3</text>
<text x="156.9" y="139.4">4</text>
<text x="156.9" y="142">2</text>
<text x="127" y="165.7">Drawn</text>
<text x="42.9" y="170.8" transform="rotate(-90 42.9 170.8)">1</text>
<text x="48" y="170.8" transform="rotate(-90 48 170.8)">2</text>
<text x="87.4" y="170.8" transform="rotate(-90 87.4 170.8)">1</text>
<text x="92.5" y="170.8" transform="rotate(-90 92.5 170.8)">2</text>
<text x="127" y="173.2">Checked</text>
<text x="50.2" y="175">5</text>
<text x="94.6" y="175">5</text>
<text x="42.9" y="180.9" transform="rotate(-90 42.9 180.9)">4</text>
<text x="48" y="180.9" transform="rotate(-90 48 180.9)">3</text>
<text x="87.4" y="180.9" transform="rotate(-90 87.4 180.9)">4</text>
<text x="92.5" y="180.9" transform="rotate(-90 92.5 180.9)">3</text>
<text x="127" y="180.7">Approved</text>
<text x="134.7" y="180.7">(1)</text>
<text x="201" y="185.7">Date</text>
<text x="247" y="185.7">Revision</text>
<text x="267" y="185.7">Size</text>
<text x="127" y="190.7">Approved</text>
<text x="134.7" y="190.7">(2)</text>
<text x="201" y="193.2">Software</text>
<text x="247" y="193.2">Sheet</text>
<text x="267" y="193.2">Code</text>
</g>
</svg>
